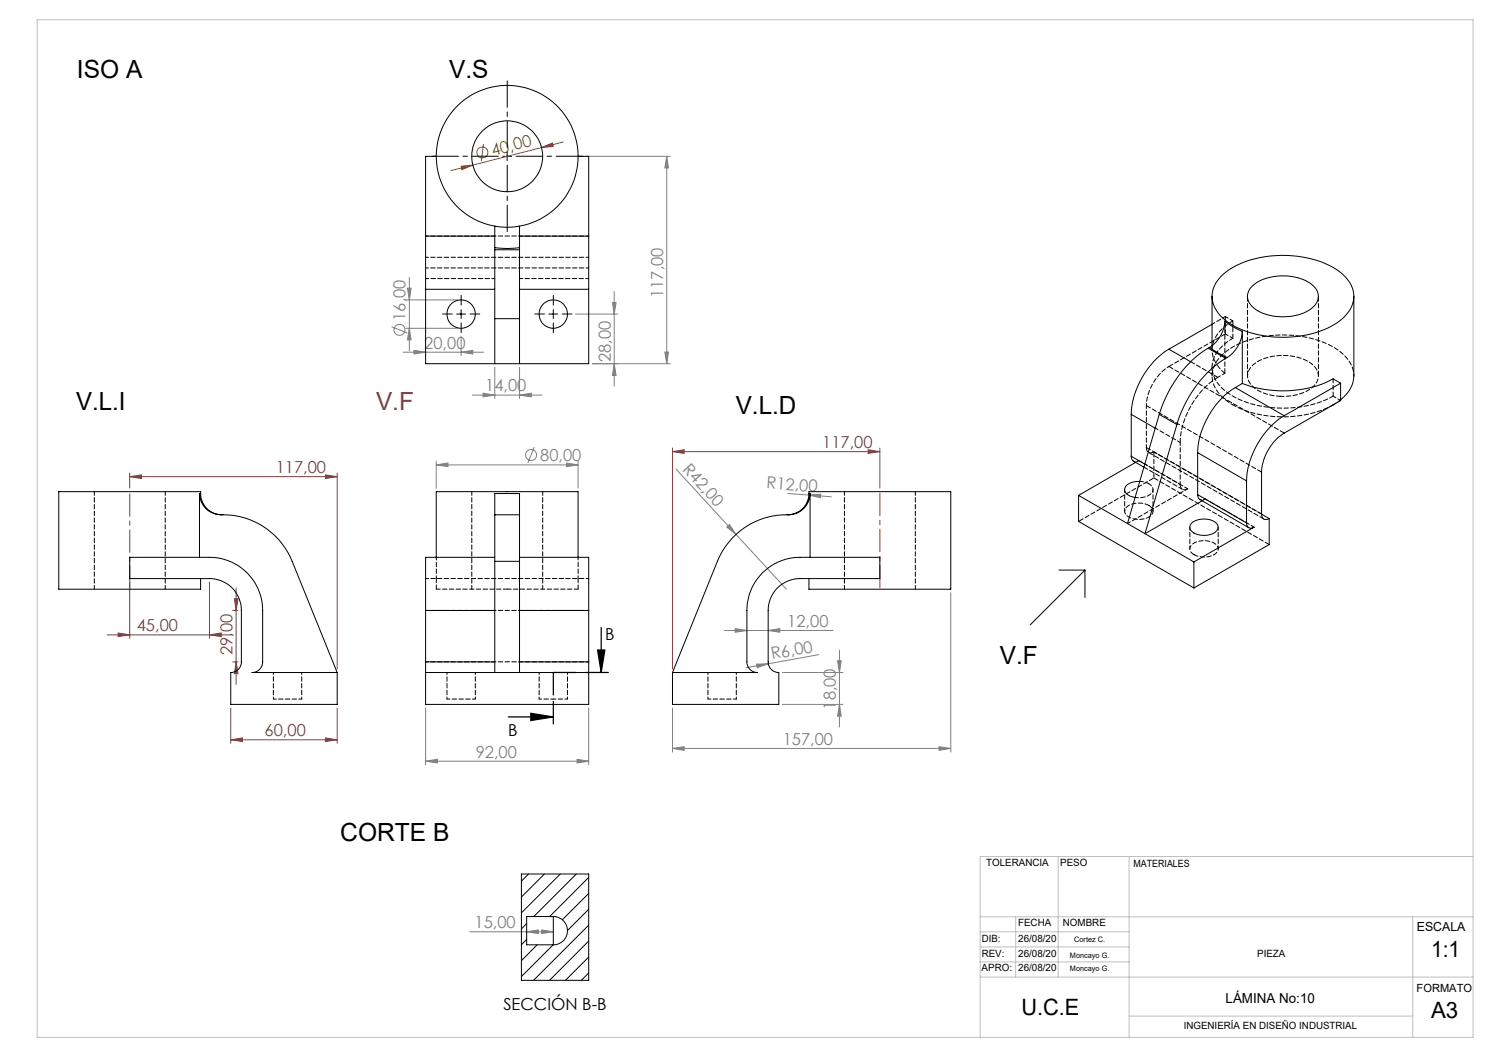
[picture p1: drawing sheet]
<svg xmlns="http://www.w3.org/2000/svg" width="420mm" height="297mm" viewBox="0 0 420 297" stroke-linecap="round" stroke-linejoin="round" font-family="sans-serif">
<g fill="none" stroke="#808080" stroke-width=".28">
<path d="M165.3 44.1h23.8M188.1 44.1v58.5M188.1 44.1l.5 3.3h-1.1zM115.5 78.2v20.8M110.5 92.1l4.4 1.8M113.7 99.3h22.7M114.4 84.6h14.6M114.4 92.6h14.6M114.9 81.3h1.1l-.5 3.3zM115.5 92.6l.5 3.3h-1.1zM116.8 98.8l3.3 .5-3.3 .5zM130.1 99.3l3.2-.5v1z"/>
<path d="M130.1 94.8v5.5M162.3 88.6h12M172.8 85.3h1l-.6 3.3zM173.2 82.2v26.7M187.5 99.3h1.1l-.5 3.3zM133.2 111.4h19.7M136.2 110.9l3.4 .5-3.4 .5zM139.6 103.6v8.8M146.5 111.4l3.4-.5v1zM146.5 103.6v8.8M173.2 102.6l.6 3.3h-1zM189.1 102.6h-22"/>
<path d="M123 131.1l3.4-.5v1zM123 130.1v7.6M123 131.1h40.1M150.7 126.1l-1.8 4.5M159.8 130.6l3.3 .5-3.3 .5zM163.1 130.1v7.6M190.7 132.3l31.1 33.9M222.2 139.2l5.9 .4M228.1 139.6l3.4-.2-.1 1zM228.1 139.6l6.4 .5M205 148.7l.7-.7 1.9 2.7zM204.3 177.8h30.7"/>
<path d="M207.4 177.3l3.3 .5-3.3 .5zM216.7 177.8l3.3-.5v1zM268.2 167.2v44.9M120.1 199.7v16M166.1 199.7v16M189.7 199.7v12.4M213.4 187.3l3.3-.1-3.1 1.1zM220.7 189.7h17.1M220.7 198.7h17.1M230.9 184.6l-20.4 3.7M236.3 186.4h1l-.5 3.3zM236.8 183.3v21.7"/>
<path d="M236.8 198.7l.5 3.3h-1zM120.1 214.7l3.3-.5v1zM120.1 214.7h46M162.8 214.2l3.3 .5-3.3 .5zM189.7 211.1l3.3-.5v1zM189.7 211.1h78.5M264.9 210.6l3.3 .5-3.3 .5zM132.5 262.8h23.6M148.6 262.8l3.3-.5v1zM152.8 262.3l3.3 .5-3.3 .5z"/>
<circle cx="112.7" cy="93" r="1.55"/>
<circle cx="149.8" cy="128.3" r="1.55"/>
</g>
<g fill="none" stroke="#808000" stroke-width=".28">
<path d="M130 46.9l3.4-.3-3.1 1.3zM133.4 46.6l-6.2 1.5M136.4 40.6l-.7 4.8M152.8 41.6l3-1.3 .3 1zM152.8 41.6l-19.4 5M158.9 40l-6.1 1.6"/>
<circle cx="136.1" cy="43" r="1.57"/>
</g>
<path d="M169.6 177v12.7M168.6 183.3h2l-1 6.4zM143.4 202.2h12.7M149.7 201.2l6.4 1-6.4 1z" fill="none" stroke="#000" stroke-width=".35"/>
<g fill="none" stroke="#804040" stroke-width=".28">
<path d="M36.6 134.4l3.3-.5v1.1zM36.6 133.5v4.2M36.6 134.4h58.5M91.8 133.9l3.3 .5-3.3 .6zM95.1 133.5v55.2M189.7 127.4l3.3-.5v1zM189.7 126.4v62.3M189.7 127.4h58.5M244.9 126.9l3.3 .5-3.3 .5zM248.2 126.4v11.3M30.2 179.1h35.2M33.3 178.5l3.3 .6-3.3 .5z"/>
<path d="M36.6 164.2v15.9M59.1 179.1l3.3-.6v1.1zM59.1 164.2v15.9M65.6 172.2h1.5M66.1 168.9h1l-.5 3.3zM66.6 165.8v27.2M65.1 199.7v10M65.6 186.7h1.5M66.6 186.7l.5 3.3h-1zM95.1 199.7v10M65.1 208.7l3.3-.6v1.1zM65.1 208.7h30"/>
<path d="M91.8 208.1l3.3 .6-3.3 .5z"/>
</g>
<path d="M127.6 88.6h-2.8M130.1 86.1v-2.8M130.1 91.1v2.7M132.6 88.6h2.7M153.6 88.6h-2.8M156.1 86.1v-2.8M156.1 91.1v2.7M158.6 88.6h2.7" fill="none" stroke="#000" stroke-width=".28" stroke-dasharray="15.2 1.3 1.3 1.3"/>
<path d="M140.6 44.1h-18.8M143.1 41.6v-18.8M143.1 46.6v18.7M145.6 44.1h18.7" fill="none" stroke="#000" stroke-width=".28" stroke-dasharray="15.2 1.3 1.3 1.3" stroke-dashoffset="7.8"/>
<path d="M141.8 44.1h2.5M143.1 42.8v2.5M128.8 88.6h2.5M130.1 87.3v2.5M154.8 88.6h2.5M156.1 87.3v2.5M298.7 160.8h7.3M306 160.8l-15.4 15.4M306 160.8v7.7" fill="none" stroke="#000" stroke-width=".28"/>
<path d="M156.1 196v-6.3M162.4 189.7h-6.3M171.6 189.7h-6.4M156.1 204.2v-6.4" fill="none" stroke="#000" stroke-width=".35" stroke-dasharray="6.3 1.3 1.3 1.3 1.3 1.3"/>
<path d="M248.2 138.7v27.6" fill="none" stroke="#804040" stroke-width=".28" stroke-dasharray="6.3 1.3 1.3 1.3" stroke-dashoffset="-.5"/>
<path d="M36.6 138.7v27.9" fill="none" stroke="#804040" stroke-width=".28" stroke-dasharray="6.3 1.3 1.3 1.3" stroke-dashoffset="-.6"/>
<path d="M10.5 5.6h405v287h-405zM276.5 258.6h139M286.5 258.6v17M298.5 241.6v34M318.5 241.6v51M398.5 258.6v34M415.5 241.6h-139v51M276.5 267.1h42M276.5 271.3h42M276.5 262.8h42M276.5 275.6h139M318.5 286.6h80" fill="none" stroke="#c0c0c0" stroke-width=".28"/>
<path d="M168.6 183.3h2l-1 6.4zM149.7 201.2l6.4 1-6.4 1z" fill="#000"/>
<path d="M189.7 127.4l3.3-.5v1zM244.9 126.9l3.3 .5-3.3 .5zM36.6 134.4l3.3-.5v1.1zM91.8 133.9l3.3 .5-3.3 .6z" fill="#804040"/>
<path d="M152.8 41.6l3.3-.3-.3-1zM130 46.9l.3 1 3.1-1.3z" fill="#808000"/>
<g fill="#804040">
<path d="M59.1 179.1l3.3-.6v1.1zM33.3 178.5l3.3 .6-3.3 .5z"/>
<path d="M65.1 208.7l3.3-.6v1.1zM91.8 208.1l3.3 .6-3.3 .5z"/>
<path d="M66.6 186.7l.5 3.3h-1zM66.1 168.9h1l-.5 3.3z"/>
</g>
<g fill="#808080">
<path d="M205 148.7l.7-.7 1.9 2.7z"/>
<path d="M213.4 187.3l3.3-.1-3.1 1.1z"/>
<path d="M228.1 139.6l3.4-.2-.1 1z"/>
<path d="M159.8 130.6l3.3 .5-3.3 .5zM123 131.1l3.4-.5v1z"/>
<path d="M120.1 214.7l3.3-.5v1zM162.8 214.2l3.3 .5-3.3 .5zM207.4 177.3l3.3 .5-3.3 .5zM216.7 177.8l3.3-.5v1zM189.7 211.1l3.3-.5v1zM264.9 210.6l3.3 .5-3.3 .5zM116.8 98.8l3.3 .5-3.3 .5zM130.1 99.3l3.2-.5v1z"/>
<path d="M173.2 102.6l.6 3.3h-1zM172.8 85.3h1l-.6 3.3z"/>
<path d="M236.3 186.4h1l-.5 3.3zM236.8 198.7l.5 3.3h-1zM188.1 44.1l.5 3.3h-1.1zM187.5 99.3h1.1l-.5 3.3zM114.9 81.3h1.1l-.5 3.3zM115.5 92.6l.5 3.3h-1.1z"/>
<path d="M148.6 262.8l3.3-.5v1zM152.8 262.3l3.3 .5-3.3 .5z"/>
<path d="M136.2 110.9l3.4 .5-3.4 .5zM146.5 111.4l3.4-.5v1z"/>
</g>
<g fill="none" stroke="#000" stroke-width=".28">
<path d="M123 44.1h-2.9v22.5M163.1 44.1h3v22.5M120.1 66.6v15M120.1 66.6h19.5M139.6 69.8a24.8 24.8 0 0 0 6.9 0M139.6 63.8v6M139.6 70.4v19.5M139.6 69.8v.6M139.6 70.4h6.9M146.5 63.8v6M146.5 70.4v19.5M146.5 69.8v.6"/>
<path d="M146.5 66.6h19.6M166.1 66.6v15M344.9 77.5a26.8 26.8 0 0 1 19.9-5.3 23.4 23.4 0 0 1 14.5 5.7 7.5 7.5 0 0 1-.1 11.5 25.2 25.2 0 0 1-17.2 5.7 25.8 25.8 0 0 1-17.3-5.6 7.6 7.6 0 0 1 .2-12zM120.1 81.6v21h46v-21M120.1 81.6h19.5M139.6 89.9v12.7M139.6 89.9h6.9M146.5 89.9v12.7M146.5 81.6h19.6M329.7 98.5a23.3 23.3 0 0 0-10.6 18.4M329.7 98.5l6.1 3.5M340.8 98.2a32.8 32.8 0 0 0-13.8 18.7"/>
<path d="M340.8 98.2l4.9 2.9M341.2 98l2.3 1.5 2.6 1.4M341.2 98l-.4 .2M341.9 83.6v13.9M341.9 91.5l-12.2 7M350.4 93.4a9.5 9.5 0 0 1-4.3 7.5M350.4 93.4a19.2 19.2 0 0 1-4.9-2.8 9.5 9.5 0 0 1-4.3 7.4M350.4 93.4v14.8M353.2 80.7a14.5 14.5 0 0 1 14.4-1.9 6 6 0 0 1 4.3 4.8 6.2 6.2 0 0 1-5 5 14.5 14.5 0 0 1-13.7-2.1 3.8 3.8 0 0 1 0-5.8zM381.9 83.6v22.4a8.8 8.8 0 0 1-3.8 6.7M319.1 116.9l6.8 3.9M319.1 116.9v11.8"/>
<path d="M327 116.9l5 2.8M327 116.9l-9 30.8M332 119.7l-9 30.8 16.1-9.3M345.7 101.1a32.9 32.9 0 0 0-13.7 18.6M346.1 100.9l-.4 .2M348.4 109.3a23.3 23.3 0 0 0-10.6 18.4M348.4 109.3l13.8 8M350.4 108.2l-2 1.1M362.2 117.3a23.5 23.5 0 0 0-10.6 18.3M376.1 114.2l-.2 .1M378.1 108.1v4.9l-15.9 9.2a14.1 14.1 0 0 0-6.4 11v11.8M378.1 108.1l-2.1-1.2a31.6 31.6 0 0 1-25.6 1.3"/>
<path d="M378.1 108.1l-15.9 9.2M56.3 139.2a6.1 6.1 0 0 0 6.6 6 21 21 0 0 1 19.5 13.1l12.7 31.4M56.3 139.2h.3M56.3 139.2v18M56.6 139.2a6 6 0 0 0 6 6M56.6 139.2v-.5h-40v27.5h40v-3M228.2 139.2a6 6 0 0 1-6 6M228.2 139.2v-.5h40v27.5h-40v-3M228.2 139.2h.3M228.5 139.2a6.1 6.1 0 0 1-6.7 6 21 21 0 0 0-19.4 13.1l-12.7 31.4M228.5 139.2v18M304.2 139.7l32.6 18.8"/>
<path d="M304.2 139.7v7.4l32.6 18.7M319.1 128.7l.1 .8 .4 .5 3.1 1.8M319.1 128.7l3.8 2.2M320.3 130.4l-16.1 9.3M321.5 135.8a3.8 3.8 0 0 0-4.3 2.2 2.94 2.94 0 0 0 3 2.3M337.8 139.5l.2 .8 .5 .6 13.7 7.9M337.8 127.7v11.8M337.8 127.7l13.8 7.9M337.8 139.5l13.8 8M351.6 135.6v11.9M36.6 157.2h22.5a14.9 14.9 0 0 1 15 15v14.5a2.99 2.99 0 0 1-3 3h24v9h-30v-9a2.99 2.99 0 0 0 3-3v-14.5a8.9 8.9 0 0 0-9-9h-22.5zM123 157.2v-18.5h40.1v18.5"/>
<path d="M139.6 145.2v13.1M139.6 157.2h-19.5v15M139.6 145.2v-6h6.9v6M139.6 158.3v31.4M139.6 158.3h6.9M139.6 145.2h6.9M146.5 145.2v13.1M146.5 157.2h19.6v15M146.5 158.3v31.4M336.3 147.4a5.6 5.6 0 0 1 7 .4 1.94 1.94 0 0 1-1.5 2.8 5.3 5.3 0 0 1-6.1-1.3v-1zM336.8 158.5v7.3M351.6 147.5a1.28 1.28 0 0 0 .6 1.4 1.28 1.28 0 0 0 1.5-.2l-16.9 9.8"/>
<path d="M355.8 145a1.31 1.31 0 0 0 .7 1.4 1.31 1.31 0 0 0 1.5-.1M355.8 145l2.2 1.3M358 146.3v7.3l-21.2 12.2M120.1 172.2v14.5M120.1 172.2h19.5M146.5 172.2h19.6M166.1 172.2v14.5M215.1 161.6a14.9 14.9 0 0 1 10.6-4.4h22.5v6h-22.5a8.9 8.9 0 0 0-9 9v14.5a2.99 2.99 0 0 0 3 3v9h-30v-9h24a2.99 2.99 0 0 1-3-3v-14.5a15.1 15.1 0 0 1 4.4-10.6zM120.1 186.7v3M120.1 189.7v9h46v-9M120.1 189.7h46M120.1 186.7h19.5"/>
<path d="M146.5 186.7h19.6M166.1 186.7v3M147.1 246.5h19v30h-19zM149.1 246.5l-2 2M153.6 246.5l-6.5 6.5M156.1 258.5a4 4 0 0 1 4 4 4 4 0 0 1-4 4M156.1 258.5v8M156.1 258.5h-7.5v8h7.5M158 246.5l-10.9 11M162.6 246.5l-12 12M166.1 247.5l-11.1 11M166.1 252l-7.5 7.4"/>
<path d="M166.1 256.5l-6 6M148.6 260.5l-1.5 1.5M148.6 265l-1.5 1.5M151.5 266.5l-4.4 4.5M156 266.5l-8.9 8.9M166.1 260.9l-15.6 15.6M166.1 265.4l-11.1 11.1M166.1 269.9l-6.6 6.6M166.1 274.4l-2.1 2.1"/>
<circle cx="143.1" cy="44.1" r="20"/>
<circle cx="143.1" cy="44.1" r="10"/>
<circle cx="130.1" cy="88.6" r="4"/>
<circle cx="156.1" cy="88.6" r="4"/>
</g>
<g fill="none" stroke="#000" stroke-width=".28" stroke-dasharray="1.3 .6" stroke-dashoffset=".4">
<path d="M120.1 78.6h19.5M146.6 78.6h19.5M341.9 91.4l3.7-2.1M345.6 89.3l2.1 1.2M345.6 94.2l2.1 1.2M341.9 103.6v2.4M345.5 105.3l-2 1.1M376 111.7l2.2 1.3M376.1 114.1l2.1-1.4M317.2 138.1v6.1M323.4 126.2v-11.8M325.9 120.8l7 4"/>
<path d="M332.9 124.8v11.8M335 137.9l-17 9.8M320.2 140.3a4.7 4.7 0 0 0 5-1.8l-.1-1-1-1.1M325.2 144.2v-6.1M335.6 148.7v6.1M343.6 154.8v-6.1M77.1 197.2h8M126.1 197.2h8M199.7 197.2h8"/>
</g>
<path d="M120.1 75.6h46M120.1 66.6h46M166.1 72.6h-46M321.2 129.9l-.8 .5M123.1 157.2v6M340 140.7l-.9 .5M120.1 163.2h46M120.1 172.2h46M163.1 163.2v-6M152.1 197.2h4M156.1 197.2h4M166.1 186.7h-46" fill="none" stroke="#000" stroke-width=".28" stroke-dasharray="1.3 .6" stroke-dashoffset=".5"/>
<path d="M361.1 111.8a12.3 12.3 0 0 0 9.9-3.4 4 4 0 0 0-1.5-6.1 15 15 0 0 0-15.9 .5 4 4 0 0 0 .7 7 13.4 13.4 0 0 0 6.8 2M376 111.7a31.1 31.1 0 0 1-28.7-.2 9.6 9.6 0 0 1-5.4-8.5 10.3 10.3 0 0 1 5.8-7.6M26.6 138.7v27.5M133.1 138.7v27.5M238.2 138.7v27.5M355.9 145l-30.4-17.5M46.6 166.2v-27.5M123.1 166.2h20M143.1 166.2h20M153.1 166.2v-27.5M258.2 166.2v-27.5" fill="none" stroke="#000" stroke-width=".28" stroke-dasharray="1.3 .6" stroke-dashoffset=".2"/>
<path d="M323.4 114.4a14.1 14.1 0 0 1 6.3-11M77.1 189.7v7.5M85.1 197.2v-7.5M126.1 189.7v7.5M134.1 197.2v-7.5M152.1 189.7v7.5M160.1 197.2v-7.5M199.7 189.7v7.5M207.7 197.2v-7.5" fill="none" stroke="#000" stroke-width=".28" stroke-dasharray="1.3 .6" stroke-dashoffset=".7"/>
<path d="M345.6 89.3v4.9M347.7 90.5v4.9M343.5 106.4a23.4 23.4 0 0 0-10.6 18.4M345.5 105.3a7.8 7.8 0 0 1-2.5-10.5l1.7-2 3-2.3M376 111.7v-4.9M322.7 131.8l10.8 6.2M324.1 142.6a5.6 5.6 0 0 0-6.7 .9 2.05 2.05 0 0 0 1.9 2.7 5.4 5.4 0 0 0 5.7-1.3 1.71 1.71 0 0 0-.9-2.3M336.8 156.4a5.6 5.6 0 0 0 6.6-.9 2.05 2.05 0 0 0-1.8-2.7 5.4 5.4 0 0 0-5.8 1.3 1.71 1.71 0 0 0 1 2.3M123.1 163.2v3M163.1 166.2v-3" fill="none" stroke="#000" stroke-width=".28" stroke-dasharray="1.3 .6" stroke-dashoffset=".1"/>
<path d="M323.4 114.4l32.5 18.8M329.7 103.4l32.5 18.7M329.7 103.4l15.9-9.2M335.9 102l7.6 4.4M345.5 105.3v-14.7M56.6 139.2h-.3M228.5 139.2h-.3M323.4 126.2a1.29 1.29 0 0 0 .6 1.4 1.29 1.29 0 0 0 1.5-.1M324 127.6l32.5 18.8M335 137.9a1.29 1.29 0 0 1-1.5 .1 1.29 1.29 0 0 1-.6-1.4M355.9 145l-32.5-18.8M358 153.6l-32.5-18.8" fill="none" stroke="#000" stroke-width=".28" stroke-dasharray="1.3 .6"/>
<path d="M319.7 130.1l.8 .1 .7-.3M340 140.7l-.8 .3-.7-.1" fill="none" stroke="#000" stroke-width=".28" stroke-dasharray="1.3 .6" stroke-dashoffset=".8"/>
<path d="M347.7 114.2a31.3 31.3 0 0 0 28.2 0M321.2 129.9l13.8 8M324.1 136.4l-1.4-.5-1.2-.1M340 140.7l13.8 8" fill="none" stroke="#000" stroke-width=".28" stroke-dasharray="1.3 .6" stroke-dashoffset=".3"/>
<path d="M341.9 97.5v1.2M381.9 106a9.5 9.5 0 0 0-5.4-7.9 30.9 30.9 0 0 0-29.4 .1 9.4 9.4 0 0 0-5.2 8.4 10.4 10.4 0 0 0 5.8 7.6M322.9 130.9l10 5.7" fill="none" stroke="#000" stroke-width=".28" stroke-dasharray="1.3 .6" stroke-dashoffset=".6"/>
<path d="M325.5 134.8l-21.2 12.3M325.5 127.5v7.3" fill="none" stroke="#000" stroke-width=".28" stroke-dasharray="1.3 .6" stroke-dashoffset="-.2"/>
<path d="M351.9 83.6v22.4M371.9 106v-22.4" fill="none" stroke="#000" stroke-width=".28" stroke-dasharray="1.3 .6" stroke-dashoffset="-.1"/>
<g font-size="7.1">
<text x="21.7" y="22">ISO A</text>
<text x="126.7" y="22">V.S</text>
<text x="21.5" y="115.5">V.L.I</text>
<text x="207.5" y="116.7">V.L.D</text>
<text x="282" y="187.2">V.F</text>
<text x="96" y="237.1">CORTE B</text>
</g>
<text font-size="7.1" fill="#804040" x="106.1" y="115.5">V.F</text>
<g font-size="6.3">
<text x="403.7" y="270">1:1</text>
<text x="288.1" y="286.2">U.C.E</text>
<text x="403.7" y="287.2">A3</text>
</g>
<text font-size="4.7" fill="#808000" x="139" y="44" transform="rotate(-14 139 44)">40,00</text>
<g font-size="4.7" fill="#808080">
<text x="187.1" y="84" transform="rotate(-90 187.1 84)">117,00</text>
<text x="114.4" y="90.5" transform="rotate(-90 114.4 90.5)">16,00</text>
<text x="119.7" y="98.3">20,00</text>
<text x="172.3" y="102.1" transform="rotate(-90 172.3 102.1)">28,00</text>
<text x="136.9" y="110.4">14,00</text>
<text x="152.4" y="130">80,00</text>
<text x="192.3" y="132.5" transform="rotate(47 192.3 132.5)">R42,00</text>
<text x="216.1" y="137.7" transform="rotate(4 216.1 137.7)">R12,00</text>
<text x="222.1" y="176.8">12,00</text>
<text x="217.8" y="186" transform="rotate(-10 217.8 186)">R6,00</text>
<text x="235.8" y="200.1" transform="rotate(-90 235.8 200.1)">18,00</text>
<text x="134.2" y="213.7">92,00</text>
<text x="220.8" y="210.1">157,00</text>
<text x="133.9" y="261.8">15,00</text>
</g>
<g font-size="4.7" fill="#804040">
<text x="231.9" y="126.3">117,00</text>
<text x="77.8" y="133.4">117,00</text>
<text x="38.6" y="178">45,00</text>
<text x="65.6" y="184.9" transform="rotate(-90 65.6 184.9)">29,00</text>
<text x="74.6" y="207.6">60,00</text>
</g>
<g font-size="4.7">
<text x="170.7" y="180.5">B</text>
<text x="143.4" y="207.6">B</text>
<text x="142" y="284.7">SECCIÓN B-B</text>
</g>
<text font-size="3.9" x="345.7" y="283">LÁMINA No:10</text>
<text font-size="3.5" x="399.6" y="262.6">ESCALA</text>
<text font-size="3.2" x="399.6" y="279.7">FORMATO</text>
<g font-size="2.8">
<text x="278.1" y="244.3">TOLERANCIA</text>
<text x="299.1" y="244.3">PESO</text>
<text x="319.7" y="244.6">MATERIALES</text>
<text x="287.2" y="261.3">FECHA</text>
<text x="299.8" y="261.3">NOMBRE</text>
<text x="276.9" y="265.8">DIB:</text>
<text x="287.2" y="265.8">26/08/20</text>
<text x="276.9" y="273.8">APRO:</text>
<text x="276.9" y="270.1">REV:</text>
<text x="287.2" y="270.1">26/08/20</text>
<text x="287.2" y="273.8">26/08/20</text>
<text x="354.6" y="270.1">PIEZA</text>
<text x="333.9" y="290.3">INGENIERÍA EN DISEÑO INDUSTRIAL</text>
</g>
<g font-size="2.1">
<text x="303" y="265.8">Cortez C.</text>
<text x="301.8" y="270.1">Moncayo G.</text>
<text x="301.8" y="273.8">Moncayo G.</text>
</g>
</svg>
